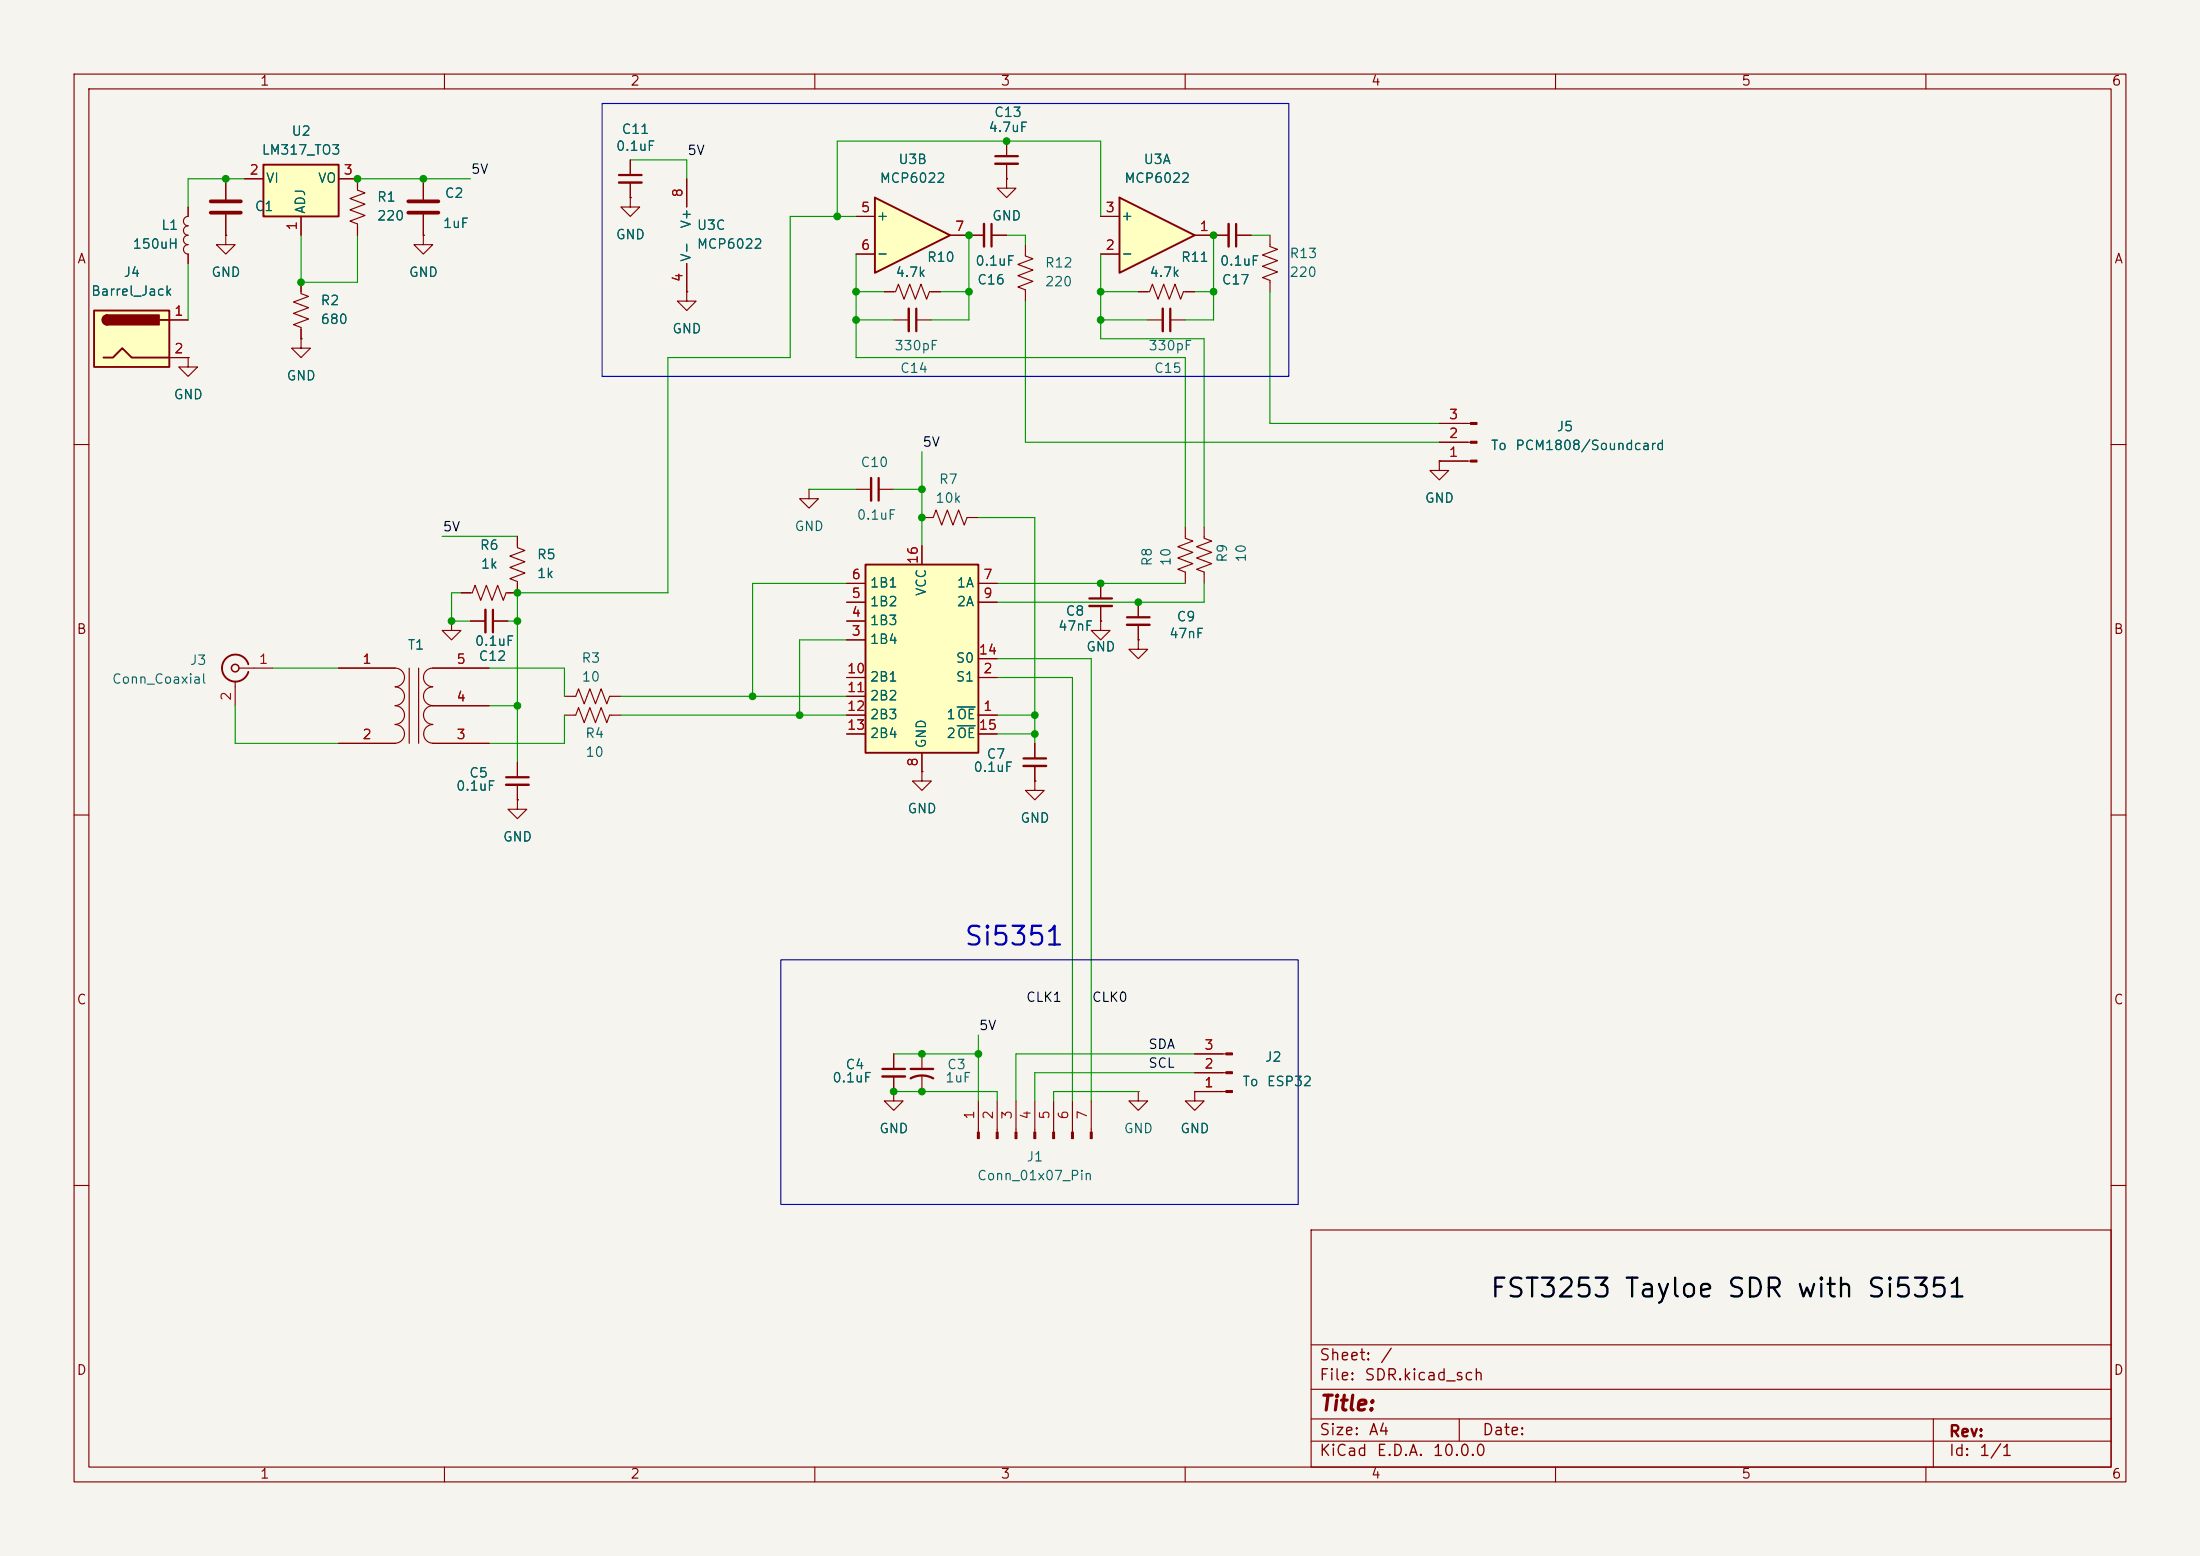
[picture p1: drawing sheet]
<svg xmlns="http://www.w3.org/2000/svg" width="297mm" height="210mm" viewBox="0 0 297 210" stroke-linecap="round" stroke-linejoin="round" font-family="sans-serif">
<path d="M0 0h297v210h-297z" fill="#f5f4ef" stroke="#f5f4ef" stroke-width=".14"/>
<g fill="none" stroke="#840000" stroke-width=".15">
<path d="M10 10h277v190h-277zM12 12h273v186h-273zM60 10v2M110 10v2M160 10v2M210 10v2M260 10v2M130.8 31.8h2M133.9 31.8h2M171.4 31.8v1.5l1.1 .4-2.1 .7 2.1 .8-2.1 .7 2.1 .8-2.1 .8 1 .3v1.6M154.9 43.2h2.1M158 43.2h2"/>
<path d="M194.3 59.7h4.2M194.3 57.2h4.2M10 60h2M69.8 72.4v1.5l1.1 .4-2.1 .8 2.1 .7-2.1 .8 2.1 .7-2.1 .8 1 .4v1.5h-1.5l-.4 1-.7-2-.8 2-.7-2-.8 2-.8-2-.3 1h-1.6M194.3 62.2h4.2M285 60h2M76.2 94h1.5l.4-1 .8 2 .7-2 .8 2 .8-2 .7 2 .4-1h1.5M10 110h2M69.8 108v1.2h1.3l-1.3 1.3-1.2-1.3h1.2M69.8 108h.1M69.8 102.9v2M69.8 105.9v2.1"/>
<path d="M285 110h2M161.3 147.3h4.2M161.3 144.8h4.2M161.3 142.2h4.2M10 160h2M177 166h108v32h-108zM285 160h2M60 198v2M110 198v2M160 198v2M177 194.5h108M177 191.5h108"/>
<path d="M177 187.5h108M177 181.5h108M197 191.5v3M210 198v2M260 198v2M261 191.5v6.5"/>
</g>
<g fill="#840000" stroke="#840000" stroke-width=".15">
<path d="M165.5 147.2h.9v.2h-.9z"/>
<path d="M165.5 144.7h.9v.2h-.9z"/>
<path d="M165.5 142.1h.9v.3h-.9z"/>
<path d="M198.5 62.1h.9v.3h-.9z"/>
<path d="M198.5 59.6h.9v.2h-.9z"/>
<path d="M198.5 57h.9v.3h-.9z"/>
</g>
<path d="M133.9 30.2v3.1M158 41.7v3M68.3 104.9h3.1" fill="none" stroke="#840000" stroke-width=".3"/>
<path d="M132.8 30.2v3.1M157 41.7v3M68.3 105.9h3.1" fill="none" stroke="#840000" stroke-width=".33"/>
<path d="M116.8 76.2h15.3v25.4h-15.3z" fill="#ffffc2"/>
<path d="M116.8 76.2h15.3v25.4h-15.3z" fill="none" stroke="#840000" stroke-width=".25"/>
<g fill="none" stroke="#840000" stroke-width=".15">
<path d="M135.9 19.1v2M85.1 26.7v1.2h1.3l-1.3 1.3-1.3-1.3h1.3M85.1 26.7h.1M85.1 21.6v2M85.1 24.6v2.1M92.7 39.4v1.2h1.3l-1.3 1.3-1.3-1.3h1.3M92.7 39.4h.1M119.4 39.4h1.5l.4-1 .7 2 .8-2 .8 2 .7-2 .8 2 .4-1h1.5M135.9 24.1v1.3h1.3l-1.3 1.3-1.3-1.3h1.3M135.9 24.1h.1M135.9 22.1v2M120.6 43.2h2.1"/>
<path d="M123.7 43.2h2M109.2 66v1.3h1.3l-1.3 1.3-1.3-1.3h1.3M109.2 66h.1M114.3 78.7h2.5M115.6 66h2M118.6 66h2M124.5 69.9h1.5l.4-1.1 .7 2.1 .8-2.1 .8 2.1 .7-2.1 .8 2.1 .4-1h1.5M124.5 73.7v2.5M132.1 78.7h2.5M148.6 78.7v2.1M160 71.1v1.5l1 .4-2 .8 2 .7-2 .8 2 .8-2 .7 1 .4v1.5M162.6 71.1v1.5l1 .4-2.1 .8 2.1 .7-2.1 .8 2.1 .8-2.1 .7 1.1 .4v1.5"/>
<path d="M194.3 62.2v1.3h1.3l-1.3 1.3-1.3-1.3h1.3M194.3 62.2h.1M45.7 90.2h7.6a1.26 1.26 0 0 1 1.3 1.2 1.26 1.26 0 0 1-1.3 1.3M53.3 92.7a1.26 1.26 0 0 1 1.3 1.3 1.26 1.26 0 0 1-1.3 1.2 1.27 1.27 0 0 1 1.3 1.3 1.27 1.27 0 0 1-1.3 1.3 1.27 1.27 0 0 1 1.3 1.2 1.27 1.27 0 0 1-1.3 1.3M55.2 90.2v10.1M56.5 90.2v10.1M58.4 92.7a1.25 1.25 0 0 0-1.2 1.3 1.25 1.25 0 0 0 1.2 1.2M58.4 97.8a1.26 1.26 0 0 0-1.2 1.2 1.26 1.26 0 0 0 1.2 1.3M61 83.8v1.3h1.2l-1.2 1.3-1.3-1.3h1.3M61 83.8h.1M63.5 83.8h2M66 90.2h-7.6a1.25 1.25 0 0 0-1.2 1.2 1.25 1.25 0 0 0 1.2 1.3"/>
<path d="M66 95.3h-7.6a1.25 1.25 0 0 0-1.2 1.2 1.25 1.25 0 0 0 1.2 1.3M66.5 83.8h2.1M76.2 96.5h1.5l.4-1 .8 2 .7-2 .8 2 .8-2 .7 2 .4-1h1.5M114.3 96.5h2.5M114.3 91.4h2.5M114.3 86.4h2.5M114.3 83.8h2.5M114.3 81.3h2.5M114.3 94h2.5M114.3 99.1h2.5M132.1 96.5h2.5M132.1 91.4h2.5"/>
<path d="M132.1 81.3h2.5M132.1 99.1h2.5M132.1 88.9h2.5M148.6 83.8v1.3h1.3l-1.3 1.3-1.3-1.3h1.3M148.6 83.8h.1M148.6 81.8v2M153.7 86.4v1.2h1.2l-1.2 1.3-1.3-1.3h1.3M153.7 86.4h.1M153.7 81.3v2M153.7 84.3v2.1M45.7 100.3h7.6M58.4 100.3h7.6"/>
<path d="M116.8 101.6h.1M124.5 104.1v1.3h1.2l-1.2 1.3-1.3-1.3h1.3M124.5 104.1h.1M124.5 101.6v2.5M139.7 105.4v1.3h1.3l-1.3 1.3-1.3-1.3h1.3M139.7 105.4h.1M139.7 100.3v2.1M139.7 103.4v2M120.6 147.3v1.3h1.3l-1.3 1.3-1.2-1.3h1.2M120.6 147.3h.1M120.6 142.2v2.1M120.6 145.3v2"/>
<path d="M124.5 142.2v2.1M124.5 145.3v2M132.1 148.6v4.2M134.6 148.6v4.2M137.2 148.6v4.2M139.7 148.6v4.2M142.2 148.6v4.2M144.8 148.6v4.2M147.3 148.6v4.2M153.7 147.3v1.3h1.2l-1.2 1.3-1.3-1.3h1.3M153.7 147.3h.1M161.3 147.3v1.3h1.3l-1.3 1.3-1.3-1.3h1.3"/>
<path d="M161.3 147.3h.1"/>
</g>
<path d="M129.2 95.4h2.4M129.2 98h2.4" fill="none" stroke="#006464" stroke-width=".15"/>
<path d="M83.6 23.6h3M134.4 21.1h3M123.7 41.7v3M118.6 64.5v3.1M66.5 82.3v3M147.1 80.8h3M152.1 83.3h3.1M138.2 102.4h3M119.1 144.3h3.1M122.9 145.5a3.2 3.2 0 0 1 3.1 0M122.9 144.3h3.1" fill="none" stroke="#840000" stroke-width=".3"/>
<path d="M83.6 24.6h3M134.4 22.1h3M122.7 41.7v3M117.6 64.5v3.1M65.5 82.3v3M147.1 81.8h3M152.1 84.3h3.1M138.2 103.4h3M119.1 145.3h3.1" fill="none" stroke="#840000" stroke-width=".33"/>
<g fill="#840000" stroke="#840000" stroke-width=".15">
<path d="M132 152.8h.2v.9h-.2z"/>
<path d="M134.5 152.8h.2v.9h-.2z"/>
<path d="M137 152.8h.3v.9h-.3z"/>
<path d="M139.6 152.8h.2v.9h-.2z"/>
<path d="M142.1 152.8h.3v.9h-.3z"/>
<path d="M144.7 152.8h.2v.9h-.2z"/>
<path d="M147.2 152.8h.2v.9h-.2z"/>
</g>
<path d="M118.1 26.7l10.2 5.1-10.2 5z" fill="#ffffc2"/>
<path d="M118.1 26.7l10.2 5.1-10.2 5zM33.5 89.7a1.81 1.81 0 0 0-2.8-1 1.81 1.81 0 0 0 0 2.9 1.81 1.81 0 0 0 2.8-.9" fill="none" stroke="#840000" stroke-width=".25"/>
<path d="M48.3 24.1v1.6l1 .3-2.1 .8 2.1 .8-2.1 .7 2.1 .8-2.1 .7 1.1 .4v1.6M92.7 24.1v3.8M92.7 35.6v3.8M115.6 29.2h2.5M115.6 34.3h2.5M128.3 31.8h2.5M25.4 48.3v1.2h1.3l-1.3 1.3-1.3-1.3h1.3M25.4 48.3h.1M31.7 91.9v3.4M32.3 90.2h4.5" fill="none" stroke="#840000" stroke-width=".15"/>
<circle cx="31.8" cy="90.2" r=".51" fill="none" stroke="#840000" stroke-width=".2"/>
<path d="M12.7 41.9h10.2v7.6h-10.2z" fill="#ffffc2"/>
<path d="M12.7 41.9h10.2v7.6h-10.2zM14 48.3h1.2l1.3-1.3 1.3 1.3h5.1M14.5 42.5a.64 .64 0 0 0-.7 .7 .64 .64 0 0 0 .7 .6M21.6 43.2h1.3" fill="none" stroke="#840000" stroke-width=".25"/>
<g fill="#840000" stroke="#840000" stroke-width=".25">
<path d="M14 42.7l.5-.2v1.3a.63 .63 0 0 1-.6-.4 .63 .63 0 0 1 .1-.7z"/>
<path d="M14.5 42.5h7v1.3h-7z"/>
</g>
<path d="M25.4 27.9v1.3a.64 .64 0 0 0-.6 .6 .64 .64 0 0 0 .6 .7 .64 .64 0 0 0-.6 .6 .64 .64 0 0 0 .6 .7 .64 .64 0 0 0-.6 .6 .64 .64 0 0 0 .6 .6 .64 .64 0 0 0-.6 .7 .64 .64 0 0 0 .6 .6v1.3M30.5 31.8v1.2h1.2l-1.2 1.3-1.3-1.3h1.3M30.5 31.8h.1M40.6 38.1v1.5l1.1 .4-2.1 .8 2.1 .7-2.1 .8 2.1 .8-2.1 .7 1 .4v1.5M22.9 43.2h2.5M22.9 48.3h2.5M40.6 45.7v1.3h1.3l-1.3 1.3-1.2-1.3h1.2M40.6 45.7h.1" fill="none" stroke="#840000" stroke-width=".15"/>
<path d="M35.6 22.2h10.1v7h-10.1z" fill="#ffffc2"/>
<path d="M35.6 22.2h10.1v7h-10.1z" fill="none" stroke="#840000" stroke-width=".25"/>
<path d="M30.5 24.1v2.8M30.5 29v2.8M33 24.1h2.6M40.6 29.2v2.6M45.7 24.1h2.6M57.1 31.8v1.2h1.3l-1.3 1.3-1.2-1.3h1.2M57.1 31.8h.1M57.1 24.1v2.8M57.1 29v2.8M138.4 33v1.5l1 .4-2 .8 2 .7-2 .8 2 .8-2 .7 1 .4v1.5" fill="none" stroke="#840000" stroke-width=".15"/>
<path d="M28.4 27.2h4.1M28.4 28.7h4.1M55.1 27.2h4.1M55.1 28.7h4.1" fill="none" stroke="#840000" stroke-width=".51"/>
<path d="M151.1 26.7l10.2 5.1-10.2 5z" fill="#ffffc2"/>
<path d="M151.1 26.7l10.2 5.1-10.2 5z" fill="none" stroke="#840000" stroke-width=".25"/>
<g fill="none" stroke="#840000" stroke-width=".15">
<path d="M135.9 19.1v2M25.4 27.9v1.3M25.4 34.3v1.3M30.5 31.8h.1M30.5 24.1v2.8M30.5 29v2.8M33 24.1h2.6M40.6 29.2v2.6M40.6 38.1v1.3M45.7 24.1h2.6v1.3M48.3 30.5v1.3M57.1 31.8h.1"/>
<path d="M57.1 24.1v2.8M57.1 29v2.8M85.1 26.7h.1M85.1 21.6v2M85.1 24.6v2.1M92.7 39.4h.1M92.7 24.1v3.8M92.7 35.6v3.8M115.6 34.3h2.5M115.6 29.2h2.5M119.4 39.4h1.2M125.7 39.4h1.3"/>
<path d="M128.3 31.8h4.5M133.9 31.8h2M135.9 24.1h.1M135.9 22.1v2M148.6 34.3h2.5M148.6 29.2h2.5M153.7 39.4h1.5l.4-1 .7 2 .8-2 .8 2 .7-2 .8 2 .4-1h1.5M161.3 31.8h4.6M166.9 31.8h2M22.9 43.2h2.5M22.9 48.3h2.5M25.4 48.3h.1"/>
<path d="M40.6 45.7h.1M40.6 44.5v1.2M194.3 59.7h3.8M194.3 57.2h3.8M69.8 72.4v1.3M69.8 78.7v1.3h-1.2M114.3 78.7h2.5M124.5 73.7v2.5M132.1 78.7h2.5M148.6 78.7v2.1M194.3 62.2h.1M194.3 62.2h3.8"/>
<path d="M45.7 90.2h7.6M58.4 90.2h7.6M58.4 95.3h7.6M61 83.8h.1M62.2 80h1.3M63.5 83.8h2M66.5 83.8h2.1M114.3 83.8h2.5M114.3 96.5h2.5M114.3 91.4h2.5M114.3 86.4h2.5M114.3 81.3h2.5"/>
<path d="M114.3 94h2.5M114.3 99.1h2.5M132.1 96.5h2.5M132.1 91.4h2.5M132.1 81.3h2.5M132.1 99.1h2.5M132.1 88.9h2.5M148.6 83.8h.1M148.6 81.8v2M153.7 86.4h.1M153.7 81.3v2M153.7 84.3v2.1"/>
<path d="M45.7 100.3h7.6M58.4 100.3h7.6M69.8 108h.1M69.8 102.9v2M69.8 105.9v2.1M124.5 104.1h.1M124.5 101.6v2.5M139.7 105.4h.1M139.7 100.3v2.1M139.7 103.4v2M120.6 147.3h.1M120.6 142.2v2.1"/>
<path d="M120.6 145.3v2M161.3 147.3h.1M161.3 147.3h3.8M161.3 144.8h3.8M161.3 142.2h3.8"/>
</g>
<path d="M166.9 30.2v3.1" fill="none" stroke="#840000" stroke-width=".3"/>
<path d="M165.9 30.2v3.1" fill="none" stroke="#840000" stroke-width=".33"/>
<g fill="none" stroke="#009600" stroke-width=".15">
<path d="M25.4 35.6v7.6M33 24.1h-7.6v3.8M40.6 31.8v6.3h7.7v-6.3M48.3 24.1h15.2M85.1 21.6h7.6v2.5M113 29.2v-10.1h35.6v10.1M115.6 29.2h-8.9v19.1h-16.5v31.7h-20.4v22.9M115.6 39.4h3.8M115.6 34.3v14h44.4v22.8M127 39.4h3.8M130.8 31.8v11.4h-5.1M135.9 31.8h2.5v1.2"/>
<path d="M148.6 39.4h5.1M148.6 34.3v11.4h14v25.4M161.3 39.4h2.5M163.8 31.8v11.4h-3.8M168.9 31.8h2.5M171.4 39.4v17.8h22.9M115.6 43.2h5M138.4 40.6v19.1h55.9M148.6 43.2h6.3M59.7 72.4h10.1M109.2 66h6.4M114.3 78.7h-12.7v15.3"/>
<path d="M120.6 66h3.9M124.5 61v12.7M132.1 69.9h7.6v30.4M134.6 78.7h25.4M162.6 78.7v2.6h-28M31.7 95.3v5h14M36.8 90.2h8.9M62.2 80h-1.2v3.8h2.5M66 95.3h3.8M66 90.2h10.2v3.8M68.6 83.8h1.2M76.2 96.5v3.8h-10.2"/>
<path d="M83.8 94h30.5M83.8 96.5h30.5M114.3 86.4h-6.4v10.1M134.6 91.4h10.2v57.2M134.6 96.5h5.1M134.6 99.1h5.1M134.6 88.9h12.7v59.7M132.1 139.7v8.9M120.6 147.3h14v1.3M120.6 142.2h11.5M153.7 147.3h-11.5v1.3M161.3 142.2h-24.1v6.4"/>
<path d="M161.3 144.8h-21.6v3.8"/>
</g>
<path d="M81.3 14h92.7v36.8h-92.7zM105.4 129.5h69.9v33.1h-69.9z" fill="none" stroke="#0000c2" stroke-width=".15"/>
<path d="M129.2 95.4h2.4M129.2 98h2.4" fill="none" stroke="#006464" stroke-width=".15"/>
<g fill="#009600" stroke="#009600" stroke-width=".14">
<circle cx="163.8" cy="31.8" r=".46"/>
<circle cx="163.8" cy="39.4" r=".46"/>
<circle cx="148.6" cy="39.4" r=".46"/>
<circle cx="148.6" cy="43.2" r=".46"/>
<circle cx="153.7" cy="81.3" r=".46"/>
<circle cx="148.6" cy="78.7" r=".46"/>
<circle cx="124.5" cy="142.2" r=".46"/>
<circle cx="132.1" cy="142.2" r=".46"/>
<circle cx="120.6" cy="147.3" r=".46"/>
<circle cx="124.5" cy="147.3" r=".46"/>
<circle cx="69.8" cy="83.8" r=".46"/>
<circle cx="69.8" cy="80" r=".46"/>
<circle cx="69.8" cy="95.3" r=".46"/>
<circle cx="61" cy="83.8" r=".46"/>
<circle cx="124.5" cy="66" r=".46"/>
<circle cx="124.5" cy="69.9" r=".46"/>
<circle cx="101.6" cy="94" r=".46"/>
<circle cx="107.9" cy="96.5" r=".46"/>
<circle cx="139.7" cy="96.5" r=".46"/>
<circle cx="139.7" cy="99.1" r=".46"/>
<circle cx="115.6" cy="39.4" r=".46"/>
<circle cx="115.6" cy="43.2" r=".46"/>
<circle cx="113" cy="29.2" r=".46"/>
<circle cx="130.8" cy="31.8" r=".46"/>
<circle cx="40.6" cy="38.1" r=".46"/>
<circle cx="30.5" cy="24.1" r=".46"/>
<circle cx="48.3" cy="24.1" r=".46"/>
<circle cx="57.1" cy="24.1" r=".46"/>
<circle cx="130.8" cy="39.4" r=".46"/>
<circle cx="135.9" cy="19.1" r=".46"/>
</g>
<text font-size="2.5" fill="#0000c2" x="130" y="128.2">Si5351</text>
<g font-size="2.5">
<text x="201" y="175.7">FST3253</text>
<text x="219.1" y="175.7">Tayloe</text>
<text x="233" y="175.7">SDR</text>
<text x="242.4" y="175.7">with</text>
<text x="251.9" y="175.7">Si5351</text>
</g>
<text font-size="2" fill="#840000" x="178" y="190.9">Title:</text>
<g font-size="1.5" fill="#840000">
<text x="178" y="184">Sheet:</text>
<text x="186.2" y="184">/</text>
<text x="178" y="186.7">File:</text>
<text x="184.1" y="186.7">SDR.kicad_sch</text>
<text x="178" y="196.9">KiCad</text>
<text x="178" y="194.1">Size:</text>
<text x="184.7" y="194.1">A4</text>
<text x="185.7" y="196.9">E.D.A.</text>
<text x="193.3" y="196.9">10.0.0</text>
<text x="200" y="194.1">Date:</text>
<text x="263" y="194.3">Rev:</text>
<text x="263" y="196.9">Id:</text>
<text x="267.1" y="196.9">1/1</text>
</g>
<g font-size="1.3" fill="#840000">
<text x="35" y="11.9">1</text>
<text x="85" y="11.9">2</text>
<text x="135" y="11.9">3</text>
<text x="185" y="11.9">4</text>
<text x="235" y="11.9">5</text>
<text x="285" y="11.9">6</text>
<text x="10.3" y="35.9">A</text>
<text x="285.3" y="35.9">A</text>
<text x="10.3" y="85.9">B</text>
<text x="285.3" y="85.9">B</text>
<text x="10.3" y="135.9">C</text>
<text x="285.3" y="135.9">C</text>
<text x="10.3" y="185.9">D</text>
<text x="285.3" y="185.9">D</text>
<text x="35" y="199.9">1</text>
<text x="85" y="199.9">2</text>
<text x="135" y="199.9">3</text>
<text x="185" y="199.9">4</text>
<text x="235" y="199.9">5</text>
<text x="285" y="199.9">6</text>
</g>
<g font-size="1.3" fill="#006464">
<text x="134.1" y="16.1">C13</text>
<text x="35.2" y="21.2">LM317_TO3</text>
<text x="39.3" y="18.6">U2</text>
<text x="83.1" y="20.7">0.1uF</text>
<text x="83.8" y="18.4">C11</text>
<text x="121.2" y="22.5">U3B</text>
<text x="133.4" y="18.1">4.7uF</text>
<text x="154.3" y="22.5">U3A</text>
<text x="34.3" y="28.8">C1</text>
<text x="35.8" y="25">VI</text>
<text x="41.5" y="29" transform="rotate(-90 41.5 29)">ADJ</text>
<text x="42.8" y="25">VO</text>
<text x="50.8" y="27.5">R1</text>
<text x="60" y="27">C2</text>
<text x="118.7" y="25">MCP6022</text>
<text x="151.7" y="25">MCP6022</text>
<text x="17.8" y="33.9">150uH</text>
<text x="21.7" y="31.3">L1</text>
<text x="50.8" y="30.1">220</text>
<text x="59.7" y="31.1">1uF</text>
<text x="83.1" y="32.6">GND</text>
<text x="93.6" y="35.4" transform="rotate(-90 93.6 35.4)">V-</text>
<text x="93.6" y="30.9" transform="rotate(-90 93.6 30.9)">V+</text>
<text x="94" y="31.3">U3C</text>
<text x="94" y="33.9">MCP6022</text>
<text x="118.2" y="30.1">+</text>
<text x="118.2" y="35.2">-</text>
<text x="125.1" y="35.7">R10</text>
<text x="133.9" y="30.1">GND</text>
<text x="151.3" y="35.2">-</text>
<text x="151.3" y="30.1">+</text>
<text x="159.3" y="35.7">R11</text>
<text x="174" y="35.2">R13</text>
<text x="12.2" y="40.2">Barrel_Jack</text>
<text x="16.6" y="37.7">J4</text>
<text x="28.4" y="37.7">GND</text>
<text x="43.2" y="41.5">R2</text>
<text x="55.1" y="37.7">GND</text>
<text x="120.8" y="37.7">4.7k</text>
<text x="131.6" y="36.2">0.1uF</text>
<text x="131.8" y="38.7">C16</text>
<text x="141" y="39">220</text>
<text x="141" y="36.4">R12</text>
<text x="155.1" y="37.7">4.7k</text>
<text x="164.6" y="36.2">0.1uF</text>
<text x="164.9" y="38.7">C17</text>
<text x="174" y="37.7">220</text>
<text x="43.2" y="44">680</text>
<text x="90.7" y="45.3">GND</text>
<text x="120.7" y="47.6">330pF</text>
<text x="154.9" y="47.6">330pF</text>
<text x="38.6" y="51.7">GND</text>
<text x="121.4" y="50.6">C14</text>
<text x="155.7" y="50.6">C15</text>
<text x="23.4" y="54.2">GND</text>
<text x="210.1" y="58.5">J5</text>
<text x="116.1" y="63.3">C10</text>
<text x="126.7" y="65.6">R7</text>
<text x="201.2" y="61.1">To</text>
<text x="204.5" y="61.1">PCM1808/Soundcard</text>
<text x="107.2" y="72">GND</text>
<text x="115.6" y="70.5">0.1uF</text>
<text x="126.2" y="68.2">10k</text>
<text x="192.3" y="68.2">GND</text>
<text x="64.7" y="74.5">R6</text>
<text x="64.8" y="77.1">1k</text>
<text x="72.4" y="75.8">R5</text>
<text x="155.8" y="76.5" transform="rotate(-90 155.8 76.5)">R8</text>
<text x="158.3" y="76.5" transform="rotate(-90 158.3 76.5)">10</text>
<text x="166" y="76" transform="rotate(-90 166 76)">R9</text>
<text x="168.5" y="76" transform="rotate(-90 168.5 76)">10</text>
<text x="72.4" y="78.3">1k</text>
<text x="117.3" y="82.1">1B2</text>
<text x="117.3" y="79.6">1B1</text>
<text x="125.3" y="80.5" transform="rotate(-90 125.3 80.5)">VCC</text>
<text x="129.1" y="79.6">1A</text>
<text x="129.1" y="82.1">2A</text>
<text x="143.8" y="83.4">C8</text>
<text x="54.9" y="88">T1</text>
<text x="64" y="87.5">0.1uF</text>
<text x="64.5" y="89.5">C12</text>
<text x="78.4" y="89.8">R3</text>
<text x="117.3" y="87.2">1B4</text>
<text x="117.3" y="84.7">1B3</text>
<text x="128.9" y="89.8">S0</text>
<text x="142.8" y="85.4">47nF</text>
<text x="146.6" y="88.2">GND</text>
<text x="157.7" y="86.5">47nF</text>
<text x="158.8" y="84.2">C9</text>
<text x="15" y="92.6">Conn_Coaxial</text>
<text x="25.5" y="90.1">J3</text>
<text x="78.4" y="92.3">10</text>
<text x="117.3" y="92.3">2B1</text>
<text x="117.3" y="94.8">2B2</text>
<text x="128.9" y="92.3">S1</text>
<text x="78.9" y="99.9">R4</text>
<text x="117.3" y="97.4">2B3</text>
<text x="117.3" y="99.9">2B4</text>
<text x="125.3" y="101.1" transform="rotate(-90 125.3 101.1)">GND</text>
<text x="127.7" y="97.4">1OE</text>
<text x="127.7" y="99.9">2OE</text>
<text x="61.5" y="107">0.1uF</text>
<text x="63.3" y="105.3">C5</text>
<text x="79" y="102.5">10</text>
<text x="131.3" y="104.5">0.1uF</text>
<text x="133.1" y="102.7">C7</text>
<text x="67.8" y="113.9">GND</text>
<text x="122.4" y="110.1">GND</text>
<text x="137.7" y="111.4">GND</text>
<text x="170.7" y="143.6">J2</text>
<text x="112.3" y="146.4">0.1uF</text>
<text x="114.1" y="144.6">C4</text>
<text x="127.5" y="146.4">1uF</text>
<text x="127.8" y="144.6">C3</text>
<text x="167.6" y="146.9">To</text>
<text x="170.9" y="146.9">ESP32</text>
<text x="118.6" y="153.3">GND</text>
<text x="151.6" y="153.3">GND</text>
<text x="159.3" y="153.3">GND</text>
<text x="131.8" y="159.6">Conn_01x07_Pin</text>
<text x="138.5" y="157.1">J1</text>
</g>
<g font-size="1.3" fill="#a90000">
<text x="33.6" y="23.9">2</text>
<text x="46.3" y="23.9">3</text>
<text x="92.5" y="26.7" transform="rotate(-90 92.5 26.7)">8</text>
<text x="116.1" y="29">5</text>
<text x="149.2" y="29">3</text>
<text x="40.4" y="31.2" transform="rotate(-90 40.4 31.2)">1</text>
<text x="116.1" y="34">6</text>
<text x="128.8" y="31.5">7</text>
<text x="149.2" y="34">2</text>
<text x="161.9" y="31.5">1</text>
<text x="92.5" y="38.2" transform="rotate(-90 92.5 38.2)">4</text>
<text x="23.4" y="42.9">1</text>
<text x="23.4" y="48">2</text>
<text x="195.5" y="59.4">2</text>
<text x="195.5" y="56.9">3</text>
<text x="195.5" y="62">1</text>
<text x="124.2" y="76.2" transform="rotate(-90 124.2 76.2)">16</text>
<text x="114.9" y="83.6">4</text>
<text x="114.9" y="81">5</text>
<text x="114.9" y="78.5">6</text>
<text x="132.6" y="78.5">7</text>
<text x="132.6" y="81">9</text>
<text x="34.9" y="89.9">1</text>
<text x="48.8" y="89.9">1</text>
<text x="61.5" y="89.9">5</text>
<text x="114.9" y="86.1">3</text>
<text x="132" y="88.6">14</text>
<text x="31.5" y="94.7" transform="rotate(-90 31.5 94.7)">2</text>
<text x="61.5" y="95">4</text>
<text x="114.3" y="91.2">10</text>
<text x="114.3" y="93.7">11</text>
<text x="132.6" y="91.2">2</text>
<text x="48.8" y="100.1">2</text>
<text x="61.5" y="100.1">3</text>
<text x="114.3" y="96.3">12</text>
<text x="114.3" y="98.8">13</text>
<text x="132" y="98.8">15</text>
<text x="132.6" y="96.3">1</text>
<text x="124.2" y="103.6" transform="rotate(-90 124.2 103.6)">8</text>
<text x="162.5" y="142">3</text>
<text x="162.5" y="147.1">1</text>
<text x="162.5" y="144.5">2</text>
<text x="131.8" y="151.2" transform="rotate(-90 131.8 151.2)">1</text>
<text x="134.4" y="151.2" transform="rotate(-90 134.4 151.2)">2</text>
<text x="136.9" y="151.2" transform="rotate(-90 136.9 151.2)">3</text>
<text x="139.4" y="151.2" transform="rotate(-90 139.4 151.2)">4</text>
<text x="142" y="151.2" transform="rotate(-90 142 151.2)">5</text>
<text x="144.5" y="151.2" transform="rotate(-90 144.5 151.2)">6</text>
<text x="147.1" y="151.2" transform="rotate(-90 147.1 151.2)">7</text>
</g>
<g font-size="1.3" fill="#0f0f0f">
<text x="63.5" y="23.8">5V</text>
<text x="92.7" y="21.2">5V</text>
<text x="124.5" y="60.6">5V</text>
<text x="59.7" y="72">5V</text>
<text x="138.4" y="135.5">CLK1</text>
<text x="147.3" y="135.5">CLK0</text>
<text x="132.1" y="139.4">5V</text>
<text x="154.9" y="141.9">SDA</text>
<text x="154.9" y="144.4">SCL</text>
</g>
</svg>
